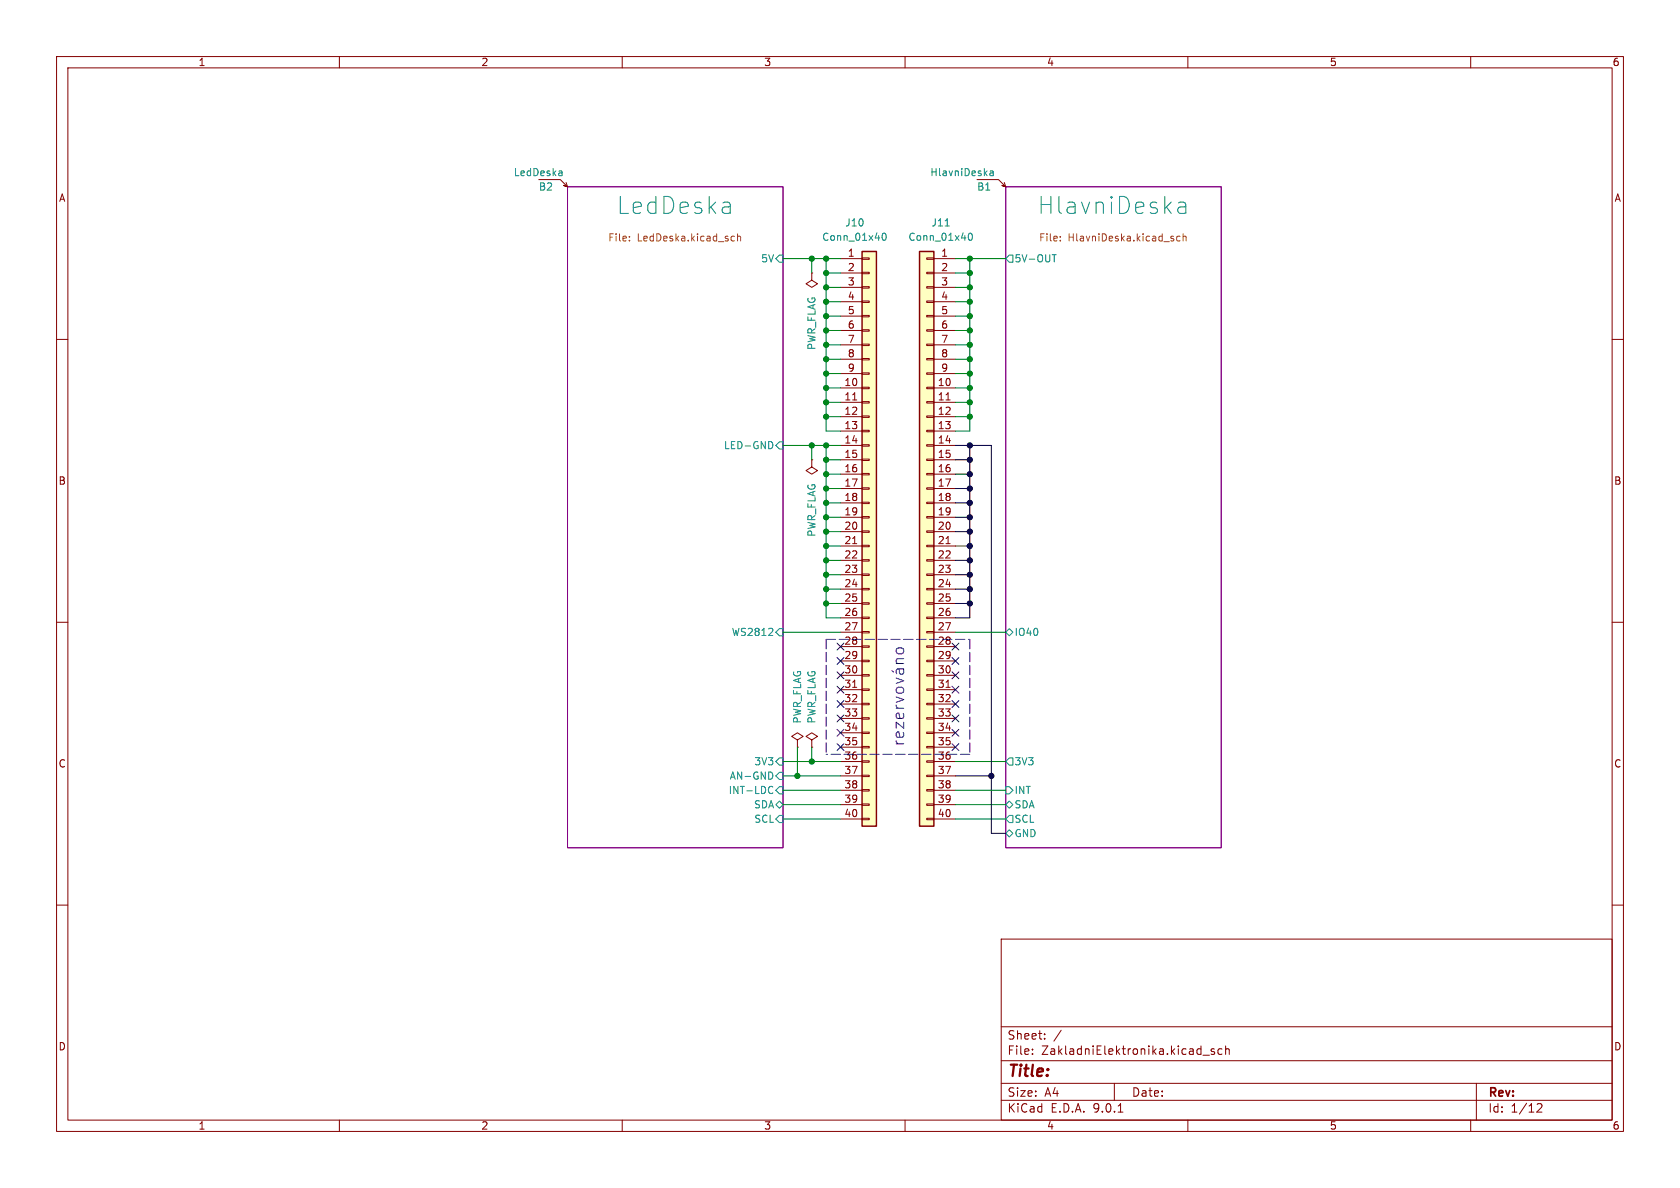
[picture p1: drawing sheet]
<svg xmlns="http://www.w3.org/2000/svg" width="297mm" height="210mm" viewBox="0 0 297 210" stroke-linecap="round" stroke-linejoin="round" font-family="sans-serif">
<g fill="none" stroke="#840000" stroke-width=".18">
<path d="M10 10h277v190h-277zM12 12h273v186h-273zM60 10v2M110 10v2M160 10v2M210 10v2M260 10v2M10 60h2M285 60h2M10 110h2M285 110h2M10 160h2"/>
<path d="M177 166h108v32h-108zM285 160h2M60 198v2M110 198v2M160 198v2M177 194.5h108M177 191.5h108M177 187.5h108M177 181.5h108M182.5 186.3v.1M182.5 185.5v.1M184.7 183.6v.1"/>
<path d="M184.7 182.8v.1M187.6 182.1l-1.3 2M197 191.5v3M197.7 196.6h.8M210 198v2M212.7 186.5h1.1M214.7 185.5l-.4-.1-.2 .2 .1 .2 .5 .2v.3h-.6M216 185.5l-.4-.1-.3 .3v.4l.2 .2h.5M216.7 185.5l.2-.1 .3 .1 .1 .9M216.7 184.9v1.5M260 198v2M261 191.5v6.5"/>
<path d="M271.7 195.2l.6-.1 .2 .1 .1 .3-.9 1.1h.9"/>
</g>
<path d="M100.3 33h38.1v116.9h-38.1zM177.8 33h38.1v116.9h-38.1z" fill="none" stroke="#840084" stroke-width=".18"/>
<g fill="none" stroke="#008484" stroke-width=".18">
<path d="M208.2 37.3l.2 .3 .2 .1h.7l.3-.1M208.4 35.9l.2-.2h.6l.3 .2 .1 .3v1.5M209.6 36.4l-.3 .2h-.7l-.2 .1-.2 .3M137.2 45.7l.6-.6h.6v1.3h-.6zM177.8 45.7l.6-.6h.7v1.3h-.7zM186 45h.7M186.4 45v1.3M136.2 78a.68 .68 0 0 1 .4 .7 .68 .68 0 0 1-.4 .6M137.2 78.7l.6-.6h.6v1.3h-.6zM135.8 112.3h.8M136.6 111.2v.4M137.8 111.1h.6v1.3h-.6l-.6-.6z"/>
<path d="M177.8 111.8l.6-.7 .7 .7-.7 .6zM136.1 139.1l.3-.1 .2 .1M136.4 136.5l.2 .5-.2 .7M137.2 139.7l.6-.6h.6v1.2h-.6zM137.8 136.5h.6v1.3h-.6l-.6-.6zM137.8 134h.6v1.3h-.6l-.6-.7zM177.8 134.6l.6-.6h.7v1.3h-.7zM177.8 139.1h.6l.7 .6-.7 .6h-.6zM136.6 140.2l-.2 .1-.3-.1M137.2 142.2l.6-.6 .6 .6-.6 .7zM137.8 144.1h.6v1.3h-.6l-.6-.6zM177.8 142.2l.6-.6 .7 .6-.7 .7z"/>
<path d="M177.8 144.8l.6-.7h.7v1.3h-.7zM177.8 147.3l.6-.6 .7 .6-.7 .7z"/>
</g>
<path d="M111.3 42.5v.1M111.3 41.8v.1M129.4 42.5h.4M129.4 41.8h.4M130.4 41.9l.2-.1h.3v.8M130.4 41.3v1.3M187.4 42.5v.1M187.4 41.8v.1M208.6 41.8h-.4l-.2 .2 .1 .5h.5M209.2 41.9l.1-.1h.3l.1 .8M209.2 41.3v1.3" fill="none" stroke="#848400" stroke-width=".18"/>
<path d="M152.4 44.5h2.5v101.6h-2.5z" fill="#ffffc2"/>
<path d="M152.4 44.5h2.5v101.6h-2.5z" fill="none" stroke="#840000" stroke-width=".25"/>
<g fill="none" stroke="#840000" stroke-width=".18">
<path d="M172.7 31.8h3.8l1.3 1.2-.8-.2 .8 .2-.3-.7M148.6 45.7h3.8M148.6 48.3h3.8M148.6 50.8h3.8M148.6 53.3h3.8M148.6 55.9h3.8M148.6 58.4h3.8M152.4 45.6h1.3v.2h-1.3zM152.4 48.1h1.3v.3h-1.3zM152.4 50.7h1.3v.2h-1.3zM152.4 53.2h1.3v.3h-1.3zM152.4 55.8h1.3v.2h-1.3z"/>
<path d="M152.4 58.3h1.3v.2h-1.3zM148.6 61h3.8M148.6 63.5h3.8M148.6 66h3.8M148.6 68.6h3.8M148.6 71.1h3.8M148.6 73.7h3.8M148.6 76.2h3.8M148.6 78.7h3.8M150.7 70.7h.8M152.4 60.8h1.3v.3h-1.3zM152.4 63.4h1.3v.2h-1.3z"/>
<path d="M152.4 65.9h1.3v.3h-1.3zM152.4 68.5h1.3v.2h-1.3zM152.4 71h1.3v.2h-1.3zM152.4 73.5h1.3v.3h-1.3zM152.4 76.1h1.3v.2h-1.3zM152.4 78.6h1.3v.3h-1.3zM148.6 81.3h3.8M148.6 83.8h3.8M148.6 86.4h3.8M148.6 88.9h3.8M148.6 91.4h3.8M148.6 94h3.8"/>
<path d="M148.6 96.5h3.8M148.6 99.1h3.8M150.7 96.1h.8M152.4 81.2h1.3v.2h-1.3zM152.4 83.7h1.3v.2h-1.3zM152.4 86.2h1.3v.3h-1.3zM152.4 88.8h1.3v.2h-1.3zM152.4 91.3h1.3v.3h-1.3zM152.4 93.9h1.3v.2h-1.3zM152.4 96.4h1.3v.2h-1.3zM152.4 98.9h1.3v.3h-1.3zM148.6 101.6h3.8"/>
<path d="M148.6 104.1h3.8M148.6 106.7h3.8M148.6 109.2h3.8M148.6 111.8h3.8M148.6 114.3h3.8M148.6 116.8h3.8M148.6 119.4h3.8M152.4 101.5h1.3v.2h-1.3zM152.4 104h1.3v.3h-1.3zM152.4 106.6h1.3v.2h-1.3zM152.4 109.1h1.3v.2h-1.3zM152.4 111.6h1.3v.3h-1.3z"/>
<path d="M152.4 114.2h1.3v.2h-1.3zM152.4 116.7h1.3v.3h-1.3zM152.4 119.3h1.3v.2h-1.3zM141 130.8l1-.6-1-.7-1 .7 1 .6v1.3M141 132.1h.1M143.5 130.8l1-.6-1-.7-1 .7 1 .6v1.3M143.5 132.1h.1M148.6 121.9h3.8M148.6 124.5h3.8M148.6 127h3.8M148.6 129.5h3.8M148.6 132.1h3.8"/>
<path d="M148.6 134.6h3.8M148.6 137.2h3.8M148.6 139.7h3.8M150.7 121.5h.8M152.4 121.8h1.3v.2h-1.3zM152.4 124.3h1.3v.3h-1.3zM152.4 126.9h1.3v.2h-1.3zM152.4 129.4h1.3v.3h-1.3zM152.4 132h1.3v.2h-1.3zM152.4 134.5h1.3v.2h-1.3zM152.4 137h1.3v.3h-1.3zM152.4 139.6h1.3v.2h-1.3z"/>
<path d="M148.6 142.2h3.8M148.6 144.8h3.8M152.4 142.1h1.3v.3h-1.3zM152.4 144.7h1.3v.2h-1.3z"/>
</g>
<path d="M175 30.3h.5l.1 .8M175.6 30.5l-.4 .1-.2 .2 .2 .3 .4-.1M156.1 41.3l.1-.1a.68 .68 0 0 1 .5 .7 .68 .68 0 0 1-.5 .6l-.1-.1-.2-.4z" fill="none" stroke="#008484" stroke-width=".18"/>
<path d="M162.6 44.5h2.5v101.6h-2.5z" fill="#ffffc2"/>
<path d="M162.6 44.5h2.5v101.6h-2.5z" fill="none" stroke="#840000" stroke-width=".25"/>
<g fill="none" stroke="#840000" stroke-width=".18">
<path d="M95.2 31.8h3.9l1.2 1.2-.7-.2 .7 .2-.2-.7M143.5 48.3v1.2l1 .7-1 .6-1-.6 1-.7M143.5 48.3h.1M163.8 45.6h1.3v.2h-1.3zM163.8 48.1h1.3v.3h-1.3zM163.8 50.7h1.3v.2h-1.3zM163.8 53.2h1.3v.3h-1.3zM163.8 55.8h1.3v.2h-1.3zM163.8 58.3h1.3v.2h-1.3zM165.1 45.7h3.8M165.1 48.3h3.8M165.1 50.8h3.8"/>
<path d="M165.1 53.3h3.8M165.1 55.9h3.8M165.1 58.4h3.8M163.8 60.8h1.3v.3h-1.3zM163.8 63.4h1.3v.2h-1.3zM163.8 65.9h1.3v.3h-1.3zM163.8 68.5h1.3v.2h-1.3zM163.8 71h1.3v.2h-1.3zM163.8 73.5h1.3v.3h-1.3zM163.8 76.1h1.3v.2h-1.3zM163.8 78.6h1.3v.3h-1.3zM165.1 61h3.8"/>
<path d="M165.1 63.5h3.8M165.1 66h3.8M165.1 68.6h3.8M165.1 71.1h3.8M165.1 73.7h3.8M165.1 76.2h3.8M165.1 78.7h3.8M167.2 70.7h.8M143.5 81.3v1.3l1 .6-1 .6-1-.6 1-.6M143.5 81.3h.1M163.8 81.2h1.3v.2h-1.3zM163.8 83.7h1.3v.2h-1.3z"/>
<path d="M163.8 86.2h1.3v.3h-1.3zM163.8 88.8h1.3v.2h-1.3zM163.8 91.3h1.3v.3h-1.3zM163.8 93.9h1.3v.2h-1.3zM163.8 96.4h1.3v.2h-1.3zM163.8 98.9h1.3v.3h-1.3zM165.1 81.3h3.8M165.1 83.8h3.8M165.1 86.4h3.8M165.1 88.9h3.8M165.1 91.4h3.8M165.1 94h3.8"/>
<path d="M165.1 96.5h3.8M165.1 99.1h3.8M167.2 96.1h.8M163.8 101.5h1.3v.2h-1.3zM163.8 104h1.3v.3h-1.3zM163.8 106.6h1.3v.2h-1.3zM163.8 109.1h1.3v.2h-1.3zM163.8 111.6h1.3v.3h-1.3zM163.8 114.2h1.3v.2h-1.3zM163.8 116.7h1.3v.3h-1.3zM163.8 119.3h1.3v.2h-1.3zM165.1 101.6h3.8"/>
<path d="M165.1 104.1h3.8M165.1 106.7h3.8M165.1 109.2h3.8M165.1 111.8h3.8M165.1 114.3h3.8M165.1 116.8h3.8M165.1 119.4h3.8M163.8 121.8h1.3v.2h-1.3zM163.8 124.3h1.3v.3h-1.3zM163.8 126.9h1.3v.2h-1.3zM163.8 129.4h1.3v.3h-1.3zM163.8 132h1.3v.2h-1.3z"/>
<path d="M163.8 134.5h1.3v.2h-1.3zM163.8 137h1.3v.3h-1.3zM163.8 139.6h1.3v.2h-1.3zM165.1 121.9h3.8M165.1 124.5h3.8M165.1 127h3.8M165.1 129.5h3.8M165.1 132.1h3.8M165.1 134.6h3.8M165.1 137.2h3.8M165.1 139.7h3.8M167.2 121.5h.8"/>
<path d="M163.8 142.1h1.3v.3h-1.3zM163.8 144.7h1.3v.2h-1.3zM165.1 142.2h3.8M165.1 144.8h3.8"/>
</g>
<path d="M99.2 30.2l.2 .2v.7M99.4 31l-.2 .1M99.4 30.5l-.2 .1M167.1 39.9h.7M171.3 41.3l.2-.1a.68 .68 0 0 1 .4 .7 .68 .68 0 0 1-.4 .6l-.2-.1-.1-.4z" fill="none" stroke="#008484" stroke-width=".18"/>
<path d="M146 113h25.4M146 113v20.4M171.4 113v20.4M171.4 133.4h-25.4" fill="none" stroke="#0000c2" stroke-width=".18" stroke-dasharray="1.7 .6"/>
<g fill="none" stroke="#000" stroke-width=".18">
<path d="M168.9 78.7h6.4v68.6h2.5M171.4 78.7v30.5h-2.5M168.9 94h2.5M168.9 91.4h2.5M168.9 96.5h2.5M168.9 99.1h2.5M168.9 88.9h2.5M168.9 81.3h2.5M168.9 86.4h2.5M168.9 83.8h2.5M168.9 101.6h2.5M168.9 106.7h2.5"/>
<path d="M168.9 104.1h2.5M168.9 137.2h6.4"/>
</g>
<g fill="none" stroke="#008400" stroke-width=".18">
<path d="M138.4 45.7h10.2M143.5 45.7v2.6M146 45.7v30.5h2.6M146 53.3h2.6M146 50.8h2.6M146 48.3h2.6M146 58.4h2.6M146 55.9h2.6M168.9 53.3h2.5M168.9 50.8h2.5M168.9 45.7h8.9M168.9 48.3h2.5"/>
<path d="M168.9 58.4h2.5M168.9 55.9h2.5M171.4 45.7v30.5h-2.5M138.4 78.7h10.2M143.5 78.7v2.6M146 78.7v30.5h2.6M146 68.6h2.6M146 71.1h2.6M146 66h2.6M146 61h2.6M146 63.5h2.6M146 73.7h2.6"/>
<path d="M168.9 68.6h2.5M168.9 71.1h2.5M168.9 66h2.5M168.9 61h2.5M168.9 63.5h2.5M168.9 73.7h2.5M146 91.4h2.6M146 83.8h2.6M146 88.9h2.6M146 81.3h2.6M146 86.4h2.6M146 99.1h2.6"/>
<path d="M146 96.5h2.6M146 94h2.6M138.4 111.8h10.2M146 101.6h2.6M146 104.1h2.6M146 106.7h2.6M168.9 111.8h8.9M138.4 134.6h10.2M138.4 139.7h10.2M138.4 137.2h10.2M141 132.1v5.1M143.5 132.1v2.5"/>
<path d="M168.9 134.6h8.9M168.9 139.7h8.9M138.4 142.2h10.2M138.4 144.8h10.2M168.9 142.2h8.9M168.9 144.8h8.9"/>
</g>
<g fill="none" stroke="#000084" stroke-width=".18">
<path d="M148 118.8l1.2 1.2M148 116.2l1.2 1.2M148 113.7l1.2 1.2M149.2 118.8l-1.2 1.2M149.2 116.2l-1.2 1.2M149.2 113.7l-1.2 1.2M168.3 116.2l1.2 1.2M168.3 113.7l1.2 1.2M168.3 118.8l1.2 1.2M169.5 116.2l-1.2 1.2M169.5 113.7l-1.2 1.2M169.5 118.8l-1.2 1.2"/>
<path d="M148 126.4l1.2 1.2M148 123.9l1.2 1.2M148 131.5l1.2 1.2M148 128.9l1.2 1.2M148 121.3l1.2 1.2M149.2 126.4l-1.2 1.2M149.2 123.9l-1.2 1.2M149.2 131.5l-1.2 1.2M149.2 128.9l-1.2 1.2M149.2 121.3l-1.2 1.2M168.3 131.5l1.2 1.2M168.3 128.9l1.2 1.2"/>
<path d="M168.3 126.4l1.2 1.2M168.3 121.3l1.2 1.2M168.3 123.9l1.2 1.2M169.5 131.5l-1.2 1.2M169.5 128.9l-1.2 1.2M169.5 126.4l-1.2 1.2M169.5 121.3l-1.2 1.2M169.5 123.9l-1.2 1.2"/>
</g>
<g fill="none" stroke="#0000c2" stroke-width=".18">
<path d="M157.7 118.5l.3 .3M158.4 119.9l1.4 .4-1.4 .5M158.4 117.3h1.4M158.6 114.6l.8-.1a.54 .54 0 0 1 .4 .6 .54 .54 0 0 1-.4 .5h-.6a.54 .54 0 0 1-.4-.4 .54 .54 0 0 1 .2-.6zM158.9 118.2l.1 .7a.39 .39 0 0 0 .4 .3 .39 .39 0 0 0 .4-.3l-.1-.7M159.8 116.4l-1.3 .1a.54 .54 0 0 0 .1 .8M159.8 118.2l-1.3 .1-.1 .2 .1 .6M158.4 131.5h1.4M158.4 130.9a.51 .51 0 0 0 .4 .6M158.4 124.6a.51 .51 0 0 0 .4 .6M158.4 125.2h1.4M158.4 123.2l1.4 .5-1.4 .5"/>
<path d="M158.6 121.6l.8-.1a.54 .54 0 0 1 .4 .5 .54 .54 0 0 1-.4 .5h-.6a.54 .54 0 0 1-.4-.4 .54 .54 0 0 1 .2-.5zM159.7 126.2l.1 .5-.3 .3-1-.1-.1-.2 .1-.5 .4-.1 .2 .9M159.7 129.5l.1 .6-.3 .2-1-.1-.1-.1 .1-.6 .4-.1 .2 .9M159.8 127.7v1l-1.4-1v1"/>
</g>
<g fill="#008400" stroke="#008400" stroke-width=".18">
<circle cx="146" cy="96.5" r=".46"/>
<circle cx="146" cy="99.1" r=".46"/>
<circle cx="146" cy="94" r=".46"/>
<circle cx="146" cy="91.4" r=".46"/>
<circle cx="146" cy="71.1" r=".46"/>
<circle cx="146" cy="68.6" r=".46"/>
<circle cx="146" cy="88.9" r=".46"/>
<circle cx="146" cy="86.4" r=".46"/>
<circle cx="146" cy="78.7" r=".46"/>
<circle cx="146" cy="83.8" r=".46"/>
<circle cx="146" cy="66" r=".46"/>
<circle cx="146" cy="81.3" r=".46"/>
<circle cx="143.5" cy="78.7" r=".46"/>
<circle cx="146" cy="73.7" r=".46"/>
<circle cx="171.4" cy="50.8" r=".46"/>
<circle cx="171.4" cy="53.3" r=".46"/>
<circle cx="171.4" cy="58.4" r=".46"/>
<circle cx="171.4" cy="61" r=".46"/>
<circle cx="171.4" cy="45.7" r=".46"/>
<circle cx="171.4" cy="48.3" r=".46"/>
<circle cx="171.4" cy="55.9" r=".46"/>
<circle cx="171.4" cy="63.5" r=".46"/>
<circle cx="171.4" cy="66" r=".46"/>
<circle cx="143.5" cy="134.6" r=".46"/>
<circle cx="141" cy="137.2" r=".46"/>
<circle cx="171.4" cy="68.6" r=".46"/>
<circle cx="171.4" cy="71.1" r=".46"/>
<circle cx="171.4" cy="73.7" r=".46"/>
<circle cx="146" cy="104.1" r=".46"/>
<circle cx="146" cy="106.7" r=".46"/>
<circle cx="146" cy="101.6" r=".46"/>
<circle cx="146" cy="45.7" r=".46"/>
<circle cx="143.5" cy="45.7" r=".46"/>
<circle cx="146" cy="53.3" r=".46"/>
<circle cx="146" cy="63.5" r=".46"/>
<circle cx="146" cy="55.9" r=".46"/>
<circle cx="146" cy="58.4" r=".46"/>
<circle cx="146" cy="50.8" r=".46"/>
<circle cx="146" cy="61" r=".46"/>
<circle cx="146" cy="48.3" r=".46"/>
</g>
<g fill="#000" stroke="#000" stroke-width=".18">
<circle cx="171.4" cy="78.7" r=".46"/>
<circle cx="171.4" cy="83.8" r=".46"/>
<circle cx="171.4" cy="96.5" r=".46"/>
<circle cx="171.4" cy="81.3" r=".46"/>
<circle cx="171.4" cy="94" r=".46"/>
<circle cx="171.4" cy="88.9" r=".46"/>
<circle cx="171.4" cy="86.4" r=".46"/>
<circle cx="171.4" cy="91.4" r=".46"/>
<circle cx="171.4" cy="99.1" r=".46"/>
<circle cx="171.4" cy="104.1" r=".46"/>
<circle cx="171.4" cy="101.6" r=".46"/>
<circle cx="171.4" cy="106.7" r=".46"/>
<circle cx="175.3" cy="137.2" r=".46"/>
</g>
<g font-size="4.2" fill="#008484">
<text x="109" y="38.1">LedDeska</text>
<text x="183.4" y="38.1">HlavniDeska</text>
</g>
<text font-size="2.8" fill="#840000" x="178" y="190.9">Title:</text>
<g font-size="2.1" fill="#840000">
<text x="178" y="184">Sheet:</text>
<text x="178" y="186.7">File:</text>
<text x="184.1" y="186.7">ZakladniElektronika.kicad_sch</text>
<text x="178" y="196.9">KiCad</text>
<text x="178" y="194.1">Size:</text>
<text x="184.7" y="194.1">A4</text>
<text x="185.7" y="196.9">E.D.A.</text>
<text x="193.3" y="196.9">9.0.1</text>
<text x="200" y="194.1">Date:</text>
<text x="263" y="194.3">Rev:</text>
<text x="263" y="196.9">Id:</text>
<text x="267.1" y="196.9">1/12</text>
</g>
<g font-size="1.8" fill="#840000">
<text x="35" y="11.9">1</text>
<text x="85" y="11.9">2</text>
<text x="135" y="11.9">3</text>
<text x="185" y="11.9">4</text>
<text x="235" y="11.9">5</text>
<text x="285" y="11.9">6</text>
<text x="10.3" y="35.9">A</text>
<text x="285.3" y="35.9">A</text>
<text x="149.8" y="45.5">1</text>
<text x="166.3" y="45.5">1</text>
<text x="149.8" y="48">2</text>
<text x="149.8" y="50.5">3</text>
<text x="149.8" y="53.1">4</text>
<text x="166.3" y="48">2</text>
<text x="166.3" y="50.5">3</text>
<text x="166.3" y="53.1">4</text>
<text x="149.8" y="55.6">5</text>
<text x="149.8" y="58.2">6</text>
<text x="166.3" y="55.6">5</text>
<text x="166.3" y="58.2">6</text>
<text x="149.8" y="60.7">7</text>
<text x="149.8" y="63.2">8</text>
<text x="149.8" y="65.8">9</text>
<text x="166.3" y="60.7">7</text>
<text x="166.3" y="63.2">8</text>
<text x="166.3" y="65.8">9</text>
<text x="149.2" y="68.3">10</text>
<text x="149.2" y="70.9">11</text>
<text x="165.7" y="68.3">10</text>
<text x="165.7" y="70.9">11</text>
<text x="149.2" y="73.4">12</text>
<text x="149.2" y="75.9">13</text>
<text x="165.7" y="73.4">12</text>
<text x="165.7" y="75.9">13</text>
<text x="149.2" y="78.5">14</text>
<text x="149.2" y="81">15</text>
<text x="149.2" y="83.6">16</text>
<text x="165.7" y="78.5">14</text>
<text x="165.7" y="81">15</text>
<text x="165.7" y="83.6">16</text>
<text x="10.3" y="85.9">B</text>
<text x="149.2" y="86.1">17</text>
<text x="149.2" y="88.6">18</text>
<text x="165.7" y="86.1">17</text>
<text x="165.7" y="88.6">18</text>
<text x="285.3" y="85.9">B</text>
<text x="149.2" y="91.2">19</text>
<text x="149.2" y="93.7">20</text>
<text x="165.7" y="91.2">19</text>
<text x="165.7" y="93.7">20</text>
<text x="149.2" y="96.3">21</text>
<text x="149.2" y="98.8">22</text>
<text x="149.2" y="101.3">23</text>
<text x="165.7" y="96.3">21</text>
<text x="165.7" y="98.8">22</text>
<text x="165.7" y="101.3">23</text>
<text x="149.2" y="103.9">24</text>
<text x="149.2" y="106.4">25</text>
<text x="165.7" y="103.9">24</text>
<text x="165.7" y="106.4">25</text>
<text x="149.2" y="109">26</text>
<text x="149.2" y="111.5">27</text>
<text x="165.7" y="109">26</text>
<text x="165.7" y="111.5">27</text>
<text x="149.2" y="114">28</text>
<text x="149.2" y="116.6">29</text>
<text x="149.2" y="119.1">30</text>
<text x="165.7" y="114">28</text>
<text x="165.7" y="116.6">29</text>
<text x="165.7" y="119.1">30</text>
<text x="149.2" y="121.7">31</text>
<text x="149.2" y="124.2">32</text>
<text x="165.7" y="121.7">31</text>
<text x="165.7" y="124.2">32</text>
<text x="149.2" y="126.7">33</text>
<text x="149.2" y="129.3">34</text>
<text x="149.2" y="131.8">35</text>
<text x="165.7" y="126.7">33</text>
<text x="165.7" y="129.3">34</text>
<text x="165.7" y="131.8">35</text>
<text x="10.3" y="135.9">C</text>
<text x="149.2" y="134.4">36</text>
<text x="149.2" y="136.9">37</text>
<text x="165.7" y="134.4">36</text>
<text x="165.7" y="136.9">37</text>
<text x="285.3" y="135.9">C</text>
<text x="149.2" y="139.4">38</text>
<text x="149.2" y="142">39</text>
<text x="165.7" y="139.4">38</text>
<text x="165.7" y="142">39</text>
<text x="149.2" y="144.5">40</text>
<text x="165.7" y="144.5">40</text>
<text x="10.3" y="185.9">D</text>
<text x="285.3" y="185.9">D</text>
<text x="35" y="199.9">1</text>
<text x="85" y="199.9">2</text>
<text x="135" y="199.9">3</text>
<text x="185" y="199.9">4</text>
<text x="235" y="199.9">5</text>
<text x="285" y="199.9">6</text>
</g>
<g font-size="1.8" fill="#008484">
<text x="90.7" y="31.3">LedDeska</text>
<text x="95.2" y="33.9">B2</text>
<text x="164.4" y="31.3">HlavniDeska</text>
<text x="172.6" y="33.9">B1</text>
<text x="149.3" y="40.2">J10</text>
<text x="164.6" y="40.2">J11</text>
<text x="134.5" y="46.6">5V</text>
<text x="145.3" y="42.8">Conn_01x40</text>
<text x="160.5" y="42.8">Conn_01x40</text>
<text x="179.3" y="46.6">5V-OUT</text>
<text x="144.4" y="62" transform="rotate(-90 144.4 62)">PWR_FLAG</text>
<text x="127.9" y="79.6">LED-GND</text>
<text x="144.4" y="95" transform="rotate(-90 144.4 95)">PWR_FLAG</text>
<text x="129.3" y="112.6">WS2812</text>
<text x="179.3" y="112.6">IO40</text>
<text x="141.8" y="128" transform="rotate(-90 141.8 128)">PWR_FLAG</text>
<text x="144.4" y="128" transform="rotate(-90 144.4 128)">PWR_FLAG</text>
<text x="133.3" y="135.5">3V3</text>
<text x="179.3" y="135.5">3V3</text>
<text x="128.7" y="140.6">INT-LDC</text>
<text x="128.9" y="138">AN-GND</text>
<text x="133.2" y="143.1">SDA</text>
<text x="179.3" y="140.6">INT</text>
<text x="179.3" y="143.1">SDA</text>
<text x="133.3" y="145.6">SCL</text>
<text x="179.3" y="145.6">SCL</text>
<text x="179.3" y="148.2">GND</text>
</g>
<g font-size="1.8" fill="#848400">
<text x="107.4" y="43">File:</text>
<text x="112.6" y="43">LedDeska.kicad_sch</text>
<text x="183.6" y="43">File:</text>
<text x="188.8" y="43">HlavniDeska.kicad_sch</text>
</g>
</svg>
